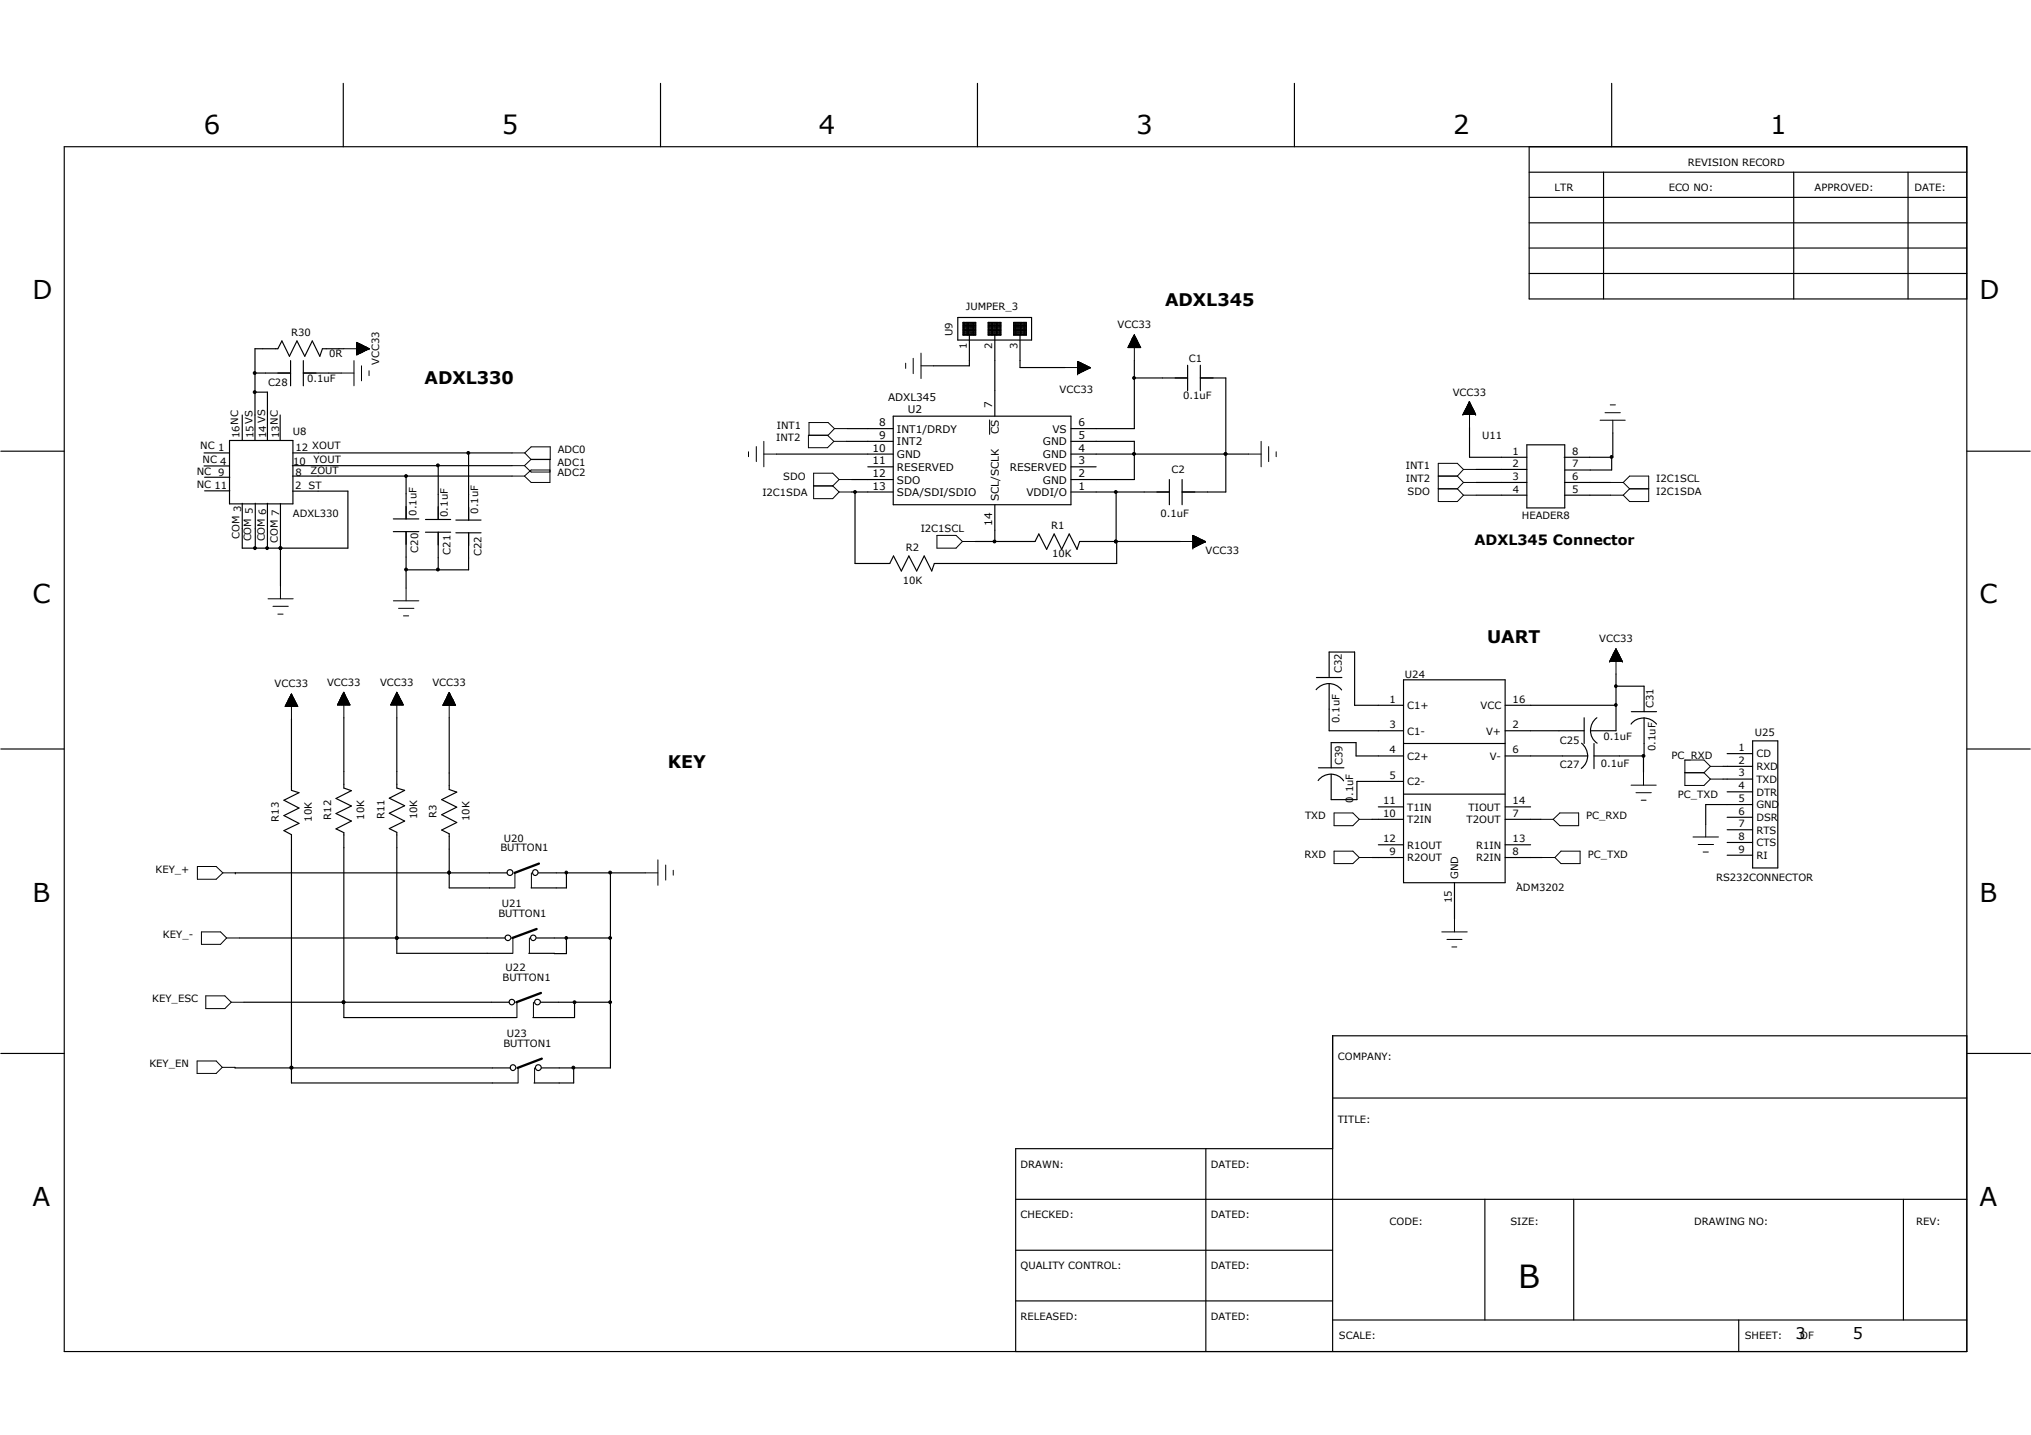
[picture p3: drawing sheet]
<svg xmlns="http://www.w3.org/2000/svg" width="297mm" height="210mm" viewBox="0 0 297 210" stroke-linecap="round" stroke-linejoin="round" font-family="sans-serif">
<g fill="none" stroke="#000" stroke-width=".17">
<path d="M50.2 12.2v9.3M96.6 12.2v9.3M143 12.2v9.3M189.3 12.2v9.3M235.7 12.2v9.3M9.4 21.5h278.3v176.2h-278.3zM223.6 25.2h64.1M223.6 28.9h64.1M223.6 36.3h64.1M223.6 21.5v22.2h64.1M223.6 32.6h64.1M234.5 25.2v18.5"/>
<path d="M262.3 25.2v18.5M279.1 25.2v18.5M37.3 57.4h1.8v7M37.3 54.6h5.2M42.5 52.7v3.7M44.4 54.6h5.5M44.4 52.7v3.7M50.3 51h-3.1l-.4 1.1-1.1-2.2-1.1 2.2-1.2-2.2-1.1 2.2-1.1-2.2-.6 1.1h-3.3v13.4M140.1 46.4h10.8v3.3h-10.8zM140.8 47.2h1.9v1.8h-1.9zM140.8 48.9h1.9M140.8 48.7h1.9"/>
<path d="M140.8 48.6h1.9M140.8 48.3h1.9M140.8 48.2h1.9M140.8 48h1.9M140.8 47.8h1.9M140.8 47.6h1.9M140.8 47.4h1.9M140.8 47.2h1.9M140.9 47.2v1.8M141.1 47.2v1.8M141.3 47.2v1.8M141.5 47.2v1.8"/>
<path d="M141.6 47.2v1.8M141.8 49v4.5h-5.3M141.9 47.2v1.8M142 47.2v1.8M142.2 47.2v1.8M142.4 47.2v1.8M142.6 47.2v1.8M144.5 47.2h1.9v1.8h-1.9zM144.5 48.9h1.9M144.5 48.7h1.9M144.5 48.6h1.9M144.5 48.3h1.9"/>
<path d="M144.5 48.2h1.9M144.5 48h1.9M144.5 47.8h1.9M144.5 47.6h1.9M144.5 47.4h1.9M144.5 47.2h1.9M144.6 47.2v1.8M144.8 47.2v1.8M145 47.2v1.8M145.2 47.2v1.8M145.4 47.2v1.8M145.5 49v11.9"/>
<path d="M145.5 47.2v1.8M145.8 47.2v1.8M145.9 47.2v1.8M146.1 47.2v1.8M146.3 47.2v1.8M148.2 47.2h1.9v1.8h-1.9zM148.2 48.9h1.9M148.2 48.7h1.9M148.2 48.6h1.9M148.2 48.3h1.9M148.2 48.2h1.9M148.2 48h1.9"/>
<path d="M148.2 47.8h1.9M148.2 47.6h1.9M148.2 47.4h1.9M148.2 47.2h1.9M148.3 47.2v1.8M148.5 47.2v1.8M148.7 47.2v1.8M148.9 47.2v1.8M149.1 47.2v1.8M149.2 49v4.8h6.5M149.3 47.2v1.8M149.4 47.2v1.8"/>
<path d="M149.6 47.2v1.8M149.8 47.2v1.8M150 47.2v1.8M165.9 52.7v10h-9.3M165.9 55.3h7.8M173.7 53.4v3.7M175.6 55.3h3.7v16.7h-6.4M175.6 53.4v3.7M223.6 40h64.1M.1 66h9.3M29.8 66.3h3.8M29.8 68.2h3.7"/>
<path d="M29.9 71.8h3.7M29.9 69.8h3.7M33.6 64.4h9.2v9.3h-9.2zM35.4 60.7v3.7M37.3 73.6v6.6M39.1 73.6v6.6M41 60.7v3.7M41 73.7v12M42.8 68.1h32.1M42.8 71.8h8.1v8.4h-15.5v-6.6M42.8 69.6h32.1M42.8 66.3h32.1"/>
<path d="M57.5 77.8h3.8M57.5 75.9h3.8M59.4 69.6v6.3M59.4 77.8v8.2M62.2 77.9h3.7M62.2 76h3.7M64.1 68.1v7.9M64.1 77.9v5.5M66.7 77.9h3.7M66.7 76.1h3.7M68.5 66.3h.1M68.5 66.3v9.8"/>
<path d="M68.5 77.9v5.5h-9.1M113.6 66.4h17M123.8 64.6h6.8M123.9 62.7h6.7M124.6 72h6M124.6 70.1h6M125 72v10.4h5.1l.6-1.1 1.1 2.2 1.1-2.2 1.2 2.2 1.1-2.2 1.1 2.2 .3-1.1h26.7v-3.2M126.9 68.3h3.7M130.6 60.9h26v12.9h-26zM142.6 79.2h8.8l.5-1.1 1.2 2.2 1.1-2.2 1.1 2.2 1.1-2.2 1.1 2.2 .4-1.1h14.7M145.5 73.8v5.4M156.6 72h14.4"/>
<path d="M156.6 64.6h9.3v5.5h-9.3M156.6 68.3h3.7M156.6 66.4h26M163.2 79.2h.1M163.2 72v7.2M165.9 66.4h.1M171 70.1v3.7M172.9 70.1v3.7M179.3 66.4h.1M214.9 62.5v4.4h8.4M215.9 68.7h7.4M215.9 70.6h7.4"/>
<path d="M215.9 72.4h7.4M223.3 65.1h5.6v9.2h-5.6zM228.8 70.6h6.7M228.8 72.4h6.7M235.7 66.9v1.8h-6.8M235.9 63.3v3.6h-7.1M287.7 66h9.2M41 80.2h.1M192.5 99.1h3.8M194.4 99.1v-3.7h3.7v7.8h7.2M194.4 100v6.9h10.9M205.3 99.4h14.8v29.7h-14.8z"/>
<path d="M236.3 98.6v8.3h-3.7M.1 109.6h9.3M42.6 105.2v10.4l1.1 .4-2.2 1.1 2.2 1.1-2.2 1.1 2.2 1.1-2.2 1.1 1.1 .6v36.3h33.1M50.3 105v10.3l1.1 .4-2.3 1.1 2.3 1.1-2.3 1.1 2.3 1.1-2.3 1.1 1.2 .6v27h25.3M58 105v10.3l1.2 .3-2.3 1.2 2.3 1.1-2.3 1.1 2.3 1.1-2.3 1.1 1.1 .6v17.6h17M65.7 105v10.5l1.1 .4-2.2 1.1 2.2 1.1-2.2 1.1 2.2 1.1-2.2 1.1 1.1 .6v7.9h9.6M192.5 100.9a2.36 2.36 0 0 1 3.7 0M192.8 114.2a2.3 2.3 0 0 1 3.7 0M192.8 112.3h3.8M194.7 113.2v3.8h3.8v-2.7h6.8M200.7 119.8h4.6M201.6 118h3.7"/>
<path d="M205.3 108.8h14.8M205.3 116.2h14.8M205.3 110.6h-7v-2h-3.6v3.7M220.1 103.2h16.2M220.1 106.9h11.6M220.1 110.6h12.1M220.1 119.8h5.2M220.1 118h3.8M231.3 108.7a2.32 2.32 0 0 1 0 3.7M231.7 105v3.8M233.1 108.8v3.6M233.5 105a2.3 2.3 0 0 0 .1 3.7"/>
<path d="M236.3 100.4h4.1v3.7M238.5 105.9a2.4 2.4 0 0 1 3.8 0M238.6 104.1h3.7M240.4 110.6v2.4M240.4 105v5.6h-7.3M252 112.1h4.3M252 114h4.3M252.6 110.2h3.7M252.6 115.8h3.7M252.6 119.5h3.7M256.3 108.4h3.7v18.6h-3.7zM256.3 117.7h-6.8v2.9"/>
<path d="M287.7 109.6h9.2M34.4 127.7h.1M34.4 127.7h39.8M35 137.2h38.9M58 137.2h.1M65.7 127.7h.1M78.5 137.2h10.8M78.7 127.7h15.7M82.8 127.7v2.2h-5.1M82.8 137.2v2.3l-5.5-.1M89.3 127.7v28.5h-10.1M200.7 125.4h4.6"/>
<path d="M201.6 123.6h3.7M212.7 129.1v5.4M220.1 125.4h5.4M220.1 123.6h3.8M222 129.1h.1M252.6 121.4h3.7M252.6 123.2h3.7M252.6 125.1h3.7M.1 154.1h9.3M34.4 156.1v.1h40.2M35.7 146.6h38.8M42.6 156.2h.1"/>
<path d="M50.3 146.6h.1M79.1 146.6h10.2M83.9 156.2v2.2h-5.8M84 146.6v2.2h-6.1M287.7 151.5h-92.8v46.2M287.7 154.1h9.3M148.5 175.4h139.2M176.4 168v29.7M194.9 160.6h92.8M194.9 168h-46.4v29.7M217.2 175.4v17.7M230.2 175.4v17.7"/>
<path d="M278.4 175.4v17.7M148.5 182.9h46.4M148.5 190.3h46.4M194.9 193.1h92.8M254.3 193.1v4.6"/>
<circle cx="74.3" cy="137.2" r=".42"/>
<circle cx="74.6" cy="127.6" r=".43"/>
<circle cx="78" cy="137.2" r=".4"/>
<circle cx="78.3" cy="127.6" r=".42"/>
<circle cx="74.9" cy="146.6" r=".4"/>
<circle cx="75" cy="156.2" r=".42"/>
<circle cx="78.6" cy="146.6" r=".42"/>
<circle cx="78.7" cy="156.2" r=".43"/>
</g>
<g fill="none" stroke="#000" stroke-width=".15">
<path d="M37.1 57.2h.3l.1 .2-.1 .1-.1 .1-.2-.1zM37.1 54.4h.3l.1 .2-.1 .1-.1 .1-.2-.1zM49.9 54.6h1.9M50.3 51h3.7M51.8 52.7v3.7M52.2 51.9h.1M52.2 51.8h.2M52.2 51.7h.4M52.2 51.6h.7M52.2 51.5h.8M52.2 51.4h1M52.2 51.4h1.1"/>
<path d="M52.2 51.3h1.3M52.2 51.2h1.4M52.2 51.1h1.6M52.2 51.1h1.7M52.2 50.9h1.6v.2M52.2 50.8h1.5M52.2 50.8h1.4M52.2 50.7h1.2M52.2 50.6h1.1M52.2 50.5h.9M52.2 50.5h.8v1M52.2 50.4h.6"/>
<path d="M52.2 50.3h.5v1.3M52.2 50.2h.3M52.2 50.2h.2v1.6M52.2 50.1h.1M52.2 50.1v1.8M52.3 50.1v1.8M52.3 50.2v1.6M52.5 50.2v1.5M52.6 50.3v1.4M52.7 50.4v1.2h-.5M52.8 50.4v1.2M52.9 50.5v1.1"/>
<path d="M52.9 53.5v2.2M53 50.5v1M53.1 50.5v.9M53.2 50.6v.8M53.3 50.7v.7M53.4 50.7v.6M53.5 50.7v.6M53.5 50.8v.4M53.6 50.8v.4M53.7 50.8v.3M53.8 50.9v.2M53.9 51h.1"/>
<path d="M54 51h.1M54 54.2v.7M54 51l-1.8 .9M54 51l-1.8-.9v1.8M132.5 53.1v.8M133.6 52.4v2.3M134.7 53.5h1.8M134.7 51.6v3.8M155.7 53.8h3.8M157.6 54.7h.1M157.6 52.9h.1M157.6 54.6h.3"/>
<path d="M157.6 52.9v1.8M157.6 52.9l1.9 .9M157.6 54.7h.2M157.6 54.5h.5M157.6 54.3h.9M157.6 54.2h1.1M157.6 54.1h1.3M157.6 54h1.4M157.6 54h1.6M157.6 53.9h1.7M157.6 53.8h1.9M157.6 53.7h1.7"/>
<path d="M157.6 53.6h1.5M157.6 53.5h1.4M157.6 53.4h1.2v.7M157.6 53.4h1.1M157.6 53.3h.9M157.6 53.2h.8M157.6 53.1h.6M157.6 53h.5M157.6 53h.3v1.6M157.6 52.9h.2M157.7 52.9v1.8M157.8 53v1.6"/>
<path d="M157.9 53v1.5M158 53v1.5M158.1 53.1v1.3M158.2 53.1v1.3M158.2 53.2v1.2h-.6M158.3 53.2v1.1M158.4 53.3v1h-.8M158.5 53.3v1M158.5 53.3v.9M158.6 53.4v.8M158.7 53.4v.7M158.8 53.5v.6"/>
<path d="M158.9 53.5v.5M159 53.6v.4M159.1 53.6v.3M159.2 53.7v.2M159.3 53.7v.1M159.3 53.8h.1M159.4 53.8h.1M159.5 53.8l-1.9 .9M165 50.8h1.8M165 50.7v.1M165.1 50.7h1.6M165.1 50.6h1.6v.2"/>
<path d="M165.1 50.6v.2M165.1 50.5h1.6M165.1 50.8v-.3h1.5v.3M165.2 50.4h1.4M165.2 50.3h1.3v.5M165.2 50.3v.5M165.3 50.2h1.2M165.3 50.2h1.2v.6M165.4 50h1v.8M165.4 50h1M165.4 50v.8M165.4 49.9h.9v.9"/>
<path d="M165.4 49.8v1M165.5 49.8h.8M165.5 49.7h.8v1.1M165.5 49.7v1.1M165.6 49.7h.6M165.6 49.6h.6v1.2M165.6 49.5v1.3M165.6 49.5h.6M165.6 49.4h.5v1.4M165.6 49.4v1.4M165.7 49.4h.4M165.7 55.1h.3l.1 .2-.1 .1-.1 .1-.2-.1z"/>
<path d="M165.7 49.3h.3v1.5M165.7 49.2v1.6M165.8 49.2h.2M165.8 49.1h.1v1.7M165.8 49.1v1.7M165.9 49.1h.1M165.9 49h.1M165.9 49l.9 1.8h-1.8zM165.9 49v3.7M166.5 50.1h-1.2v.7M214.3 60h1.2M214.3 59.9h1.2v.7"/>
<path d="M214.3 59.9v.7M214.4 59.8h1M214.5 59.6h.8M214.5 59.6h.8v1M214.5 59.5v1.1M214.5 59.5h.8M214.6 59.5h.6v1.1M214.6 59.3h.6v1.3M214.6 59.2v1.4M214.7 59.2h.4M214.7 59.1h.4v1.5M214.7 59.1v1.5"/>
<path d="M214.8 59.1h.2M214.8 59h.2v1.6M214.8 58.9v1.7M214.8 58.9h.2M214.8 58.8h.1M214.8 58.8v1.8M214.9 58.8h.1M214.9 58.8v3.7M214.9 58.8l-1 1.8M214.9 58.8l.9 1.8M215.2 59.4h-.6v1.2M235.5 59.2h.8"/>
<path d="M59.2 69.5h.3l.1 .1-.1 .2h-.1h-.2zM63.9 67.9h.3l.1 .2-.1 .1-.2 .1-.1-.1zM68.3 66.1h.3l.1 .2-.1 .1-.1 .1-.2-.1zM74.9 69.6h1.8M74.9 66.3h1.8M74.9 68.1h1.8M76.7 68.1l1-.9h2.7v3.4h-2.7l-1-1M76.7 68.1l1 .9h2.7M76.7 66.3l1-.9h2.8v1.8h-2.8zM80.4 68.7h-2.7l-1 .9M109.5 66.1v.7M110.6 65.3v2.2"/>
<path d="M111.7 66.4h1.9M111.7 64.6v3.7M119 71.1h2.8M121 63.7l1 .9M121.8 71.1l.9 .9M122 64.6h1.8M122 62.7l-.9 1h-2.9v1.8h2.8l1-.9M122 62.7h1.9M122 62.7l-.9-.9h-2.8v1.9M122.7 72h1.9M122.7 70.1l-.9-.9h-2.8v3.7h2.8l.9-.9M122.7 70.1h1.9"/>
<path d="M122.7 70.1l-.9 1M124.9 71.8h.3l.1 .2-.1 .1-.2 .1-.1-.1zM137 78.3h2.8l1 .9-1 1h-2.8zM140.8 79.2h1.8M144.7 61.4v2.1M145.3 79.1h.3l.1 .1-.1 .1-.1 .1-.2-.1zM163 79.1h.3l.1 .1-.1 .1-.1 .1-.2-.1zM163 71.8h.3l.1 .2-.1 .1-.1 .1-.2-.1zM165.7 66.3h.3l.1 .1-.1 .1-.1 .1-.2-.1zM172.6 79.2h3.7M174.5 78.3h.1M174.5 78.3v1.9"/>
<path d="M174.5 78.3l1.8 .9M174.5 79.8h.7M174.5 79.7h.9M174.5 79.6h1.1M174.5 79.5h1.2M174.5 79.5h1.3M174.5 79.4h1.5M174.5 79.3h1.7M174.5 79.3h1.8M174.5 79.1h1.6M174.5 79h1.4v.4M174.5 79h1.3"/>
<path d="M174.5 78.9h1.1M174.5 78.8h1v.8M174.5 78.7h.8M174.5 78.7h.7M174.5 78.6h.5M174.5 78.5h.4M174.5 78.4h.2M174.5 78.4h.1v1.7M174.5 78.3v1.8M174.7 78.4v1.7M174.7 78.4v1.6M174.8 78.5v1.5"/>
<path d="M174.9 78.5v1.4M175 78.6v1.3h-.5M175 78.6v1.2M175.1 78.7v1.1h-.6M175.2 78.7v1.1M175.3 78.7v1M175.4 78.8v.9M175.6 78.9v.7M175.6 78.9v.6M175.7 79v.5M175.8 79v.5M176 79.1v.3"/>
<path d="M176.1 79.1v.2M176.1 79.2v.1M176.2 79.2v.1M176.3 79.2h.1M176.3 79.2l-1.8 1M179.1 66.3h.3v.1v.1l-.2 .1-.1-.1zM182.6 66.4h1.8M184.4 64.6v3.7M185.5 65.3v2.2M186.6 66.1v.7M210.4 69.6h2.7M210.4 71.5h2.7"/>
<path d="M213.1 69.6l.9 1M213.1 71.5l.9 .9M213.9 60.6h.1M213.9 60.6h1.9M214 68.7h1.9M214 68.7l-.9 .9M214 68.7l-.9-.9h-2.7v5.6h2.7l.9-1M214 70.6h1.9M214 70.6l-.9 .9M214 72.4h1.9M214 60.6h1.8M214 60.5h1.7v.1"/>
<path d="M214 60.5v.1M214.1 60.4h1.6M214.1 60.4h1.6v.2M214.1 60.3v.3M214.2 60.3h1.4M214.2 60.2h1.4v.4M214.2 60.1h1.4M214.2 60.2v.4M214.3 60.6v-.6h1.3v.6M214.4 60.6v-.9h1v.9M215.8 60.6h.1M234 61.5h3.7"/>
<path d="M234.7 60.4h2.3M235.5 70.6h1.9M235.5 72.4h1.9M235.5 66.7h.3v.3l-.1 .1-.2-.1zM235.9 61.5v1.8M237.4 70.6l.9-1h2.8v3.8h-2.8l-.9-1M237.4 70.6l.9 .9M238.3 71.5h2.8M238.3 71.5l-.9 .9M37.1 80h.3l.1 .2-.1 .1-.1 .1-.2-.1zM38.9 80h.3l.1 .2-.1 .1-.1 .1-.2-.1zM39.2 87.6h3.7"/>
<path d="M39.9 88.7h2.3M40.6 89.8h.8M40.9 80h.3v.2v.1l-.2 .1-.1-.1zM41 85.7v1.9M57.5 87.9h3.8M58.3 89h2.2M59 90.1h.8M59.2 83.2h.3l.1 .1-.1 .1-.1 .1-.2-.1zM59.4 86v1.9M63.9 83.2h.3l.1 .1-.1 .1-.2 .1-.1-.1zM174.5 80.2h.1M174.5 80.1h.2"/>
<path d="M174.5 80h.3M235.4 96.7h.1M235.4 96.7h1.9M235.5 96.7h1.7M235.5 96.6h1.7v.1M235.5 96.6v.1M235.5 96.6h1.6M235.5 96.5h1.6M235.5 96.4v.3M235.6 96.4h1.5M235.6 96.3v.4M235.7 96.3h1.3"/>
<path d="M235.7 96.2h1.3M235.7 96.1v.6M235.8 96.1h1.1M235.8 96v.7M235.8 96h1.1M235.9 95.9h.9M235.9 95.7h.9v1M235.9 95.6v1.1M236 95.7h.7M236 95.6h.7M236 95.5v1.2M236 95.5h.6"/>
<path d="M236.1 95.5h.5M236.1 95.3v1.4M236.1 95.4h.5M236.2 95.3h.3M236.2 95.2h.3M236.2 95.2v1.5M236.3 95.2h.1M236.3 95.1h.1v1.6M236.3 95v1.7M236.3 95h.1M236.3 94.9v1.8M236.3 94.9h.1"/>
<path d="M236.3 94.9v3.7M236.3 94.9l-.9 1.8M236.3 94.9l1 1.8M236.4 95v1.7M236.5 95.2v1.5M236.6 95.4v1.3M236.7 95.5v1.2M236.8 95.8h-.9v.9M236.8 95.8v.9M236.9 96v.7M237 96.1v.6M237.1 96.3v.4"/>
<path d="M237.1 96.4v.3M237.3 96.7h.1M41.7 103.3h1.8M41.7 103.2v.1M41.8 103.2h1.7M41.8 103.2h1.6M41.8 103.1v.2M41.9 103.1h1.5M41.9 103h1.5M41.9 103v.3M41.9 103h1.4M41.9 102.9h1.4"/>
<path d="M41.9 102.8v.5M42 102.8h1.3M42 102.7h1.2M42 102.7v.6M42.1 102.7h1.1M42.1 102.6h1M42.1 102.5v.8M42.2 102.5h.9M42.2 102.4h.8v.9M42.2 102.3v1M42.2 102.3h.8M42.2 102.2v1.1"/>
<path d="M42.3 102.2h.7M42.3 102.2h.6M42.3 102v1.3M42.4 102.1h.5M42.4 102h.4M42.4 101.9h.4M42.4 101.9v1.4M42.5 101.8h.3M42.5 101.8h.3v1.5M42.5 101.7v1.6M42.5 101.7h.2M42.5 101.6v1.7"/>
<path d="M42.6 101.6h.1M42.6 101.5h.1M42.6 101.5v3.7M42.6 101.5l1 1.8h-1.9zM42.7 101.6v1.7M42.8 101.9v1.4M42.9 102.1v1.2M43 102.2v1.1M43.1 102.5v.8M43.2 102.7v.6M43.3 102.8v.5M43.4 103v.3"/>
<path d="M43.4 103.1v.2M49.4 103.1h1.8M49.4 103v.1M49.4 103h1.7M49.4 102.9v.2M49.5 102.9h1.6M49.5 102.8h1.5M49.5 102.7v.4M49.6 102.7h1.4M49.6 102.7h1.3M49.6 102.6v.5M49.7 102.6h1.2"/>
<path d="M49.7 102.5h1.2M49.7 102.4v.7M49.7 102.4h1.1M49.7 102.3h1.1v.8M49.7 102.3v.8M49.8 102.3h1M49.8 102.2h.9M49.8 102.1v1M49.9 102.2h.8M49.9 102.1h.7M49.9 102h.7M49.9 101.9v1.2"/>
<path d="M50 101.9h.5M50 101.8h.5M50 101.8v1.3M50 101.6v1.5M50.1 101.7h.4M50.1 101.6h.3M50.1 101.5v1.6M50.2 101.5h.2M50.2 101.4h.1v1.7M50.2 101.3v1.8M50.2 101.4h.1M50.3 101.3h.1"/>
<path d="M50.3 101.3v3.7M50.3 101.3l-.9 1.8M50.3 101.3l.9 1.8M50.4 101.6v1.5M50.5 101.7v1.4M50.5 101.9v1.2M50.6 102v1.1M50.7 102.2v.9M50.9 102.4v.7M50.9 102.6v.5M51 102.7v.4M51.1 102.9v.2"/>
<path d="M51.2 103v.1M57.1 103.1h1.8M57.1 103v.1M57.2 103h1.7v.1M57.2 103h1.7M57.2 102.9v.2M57.3 102.9h1.5M57.3 102.8h1.5M57.3 102.7v.4M57.4 102.7h1.4M57.5 102.5h1.2M57.5 102.3h1.1v.8"/>
<path d="M57.5 102.3v.8M57.6 102.3h.9M57.6 102.2h.9M57.6 102.1v1M57.7 102.2h.8M57.7 102.1h.7M57.7 101.9v1.2M57.7 102h.7M57.8 101.9h.6M57.8 101.8h.5M57.8 101.8v1.3M57.9 101.8h.4"/>
<path d="M57.9 101.7h.3M57.9 101.6v1.5M57.9 101.6h.3M57.9 101.5v1.6M58 101.5h.2M58 101.4h.1v1.7M58 101.3v1.8M58 101.3h.1M58 101.3l1 1.8h-1.9M58 101.4h.1M58 101.3v3.7M58 101.3l-.9 1.8"/>
<path d="M58.2 101.6v1.5M58.3 101.7v1.4M58.4 101.9v1.2M58.4 102v1.1M58.5 102.2v.9M58.6 102.4h-1.1v.7M58.7 102.6h-1.3v.5M58.7 102.4v.7M58.8 102.6v.5M58.8 102.7v.4M58.9 102.9v.2M64.8 103.1h1.8v.1"/>
<path d="M64.8 103v.2M64.9 103h1.6M64.9 103h1.6v.2M64.9 102.9v.3M64.9 102.9h1.6M65 102.8h1.4v.4M65 102.7h1.4M65 102.7v.5M65 102.7h1.4v.5M65 102.6v.6M65.1 102.6h1.2M65.1 102.5h1.2v.7"/>
<path d="M65.1 102.4v.8M65.1 102.4h1.1M65.2 103.2v-.9h1v.9M65.2 102.3h1M65.3 102.2h.9v1M65.4 102.1h.7v1.1M65.4 101.9h.6v1.3M65.4 101.8v1.4M65.4 101.8h.6M65.5 101.8h.4v1.4M65.5 101.7v1.5M65.5 101.7h.4"/>
<path d="M65.5 101.6h.4v1.6M65.5 101.5v1.7M65.6 101.5h.2M65.6 101.4h.2v1.8M65.6 101.4v1.8M65.7 101.4h.1M65.7 101.3h.1M65.7 101.3l.9 1.9h-1.8zM65.7 101.3v3.7M66 102h-.6v1.2M66.1 102.2h-.8v1M195.1 118.9h2.8l.9 .9-.9 1h-2.8z"/>
<path d="M198.8 119.8h1.9M225.3 119.8h1.9M227.2 119.8l.9-.9h2.8v1.9h-2.8zM236.2 103h.3v.3h-.2h-.1zM236.2 100.2h.3v.3l-.2 .1-.1-.1zM238.5 114.9h3.7M239.3 116h2.2M240 117.1h.7M240.2 110.4h.3l.1 .2-.1 .1-.1 .1-.2-.1zM240.4 113v1.9M246.4 113h2.8M249.2 113l.9 1"/>
<path d="M250.1 112.1h1.9M250.1 112.1l-.9 .9M250.1 112.1l-.9-.9h-2.8v3.7h2.8l.9-.9M250.1 114h1.9M28.9 126.7h2.7l1 1-1 .9h-2.7zM29.5 136.3h2.8l.8 .9-.8 .9h-2.8zM32.6 127.7h1.8M33.1 137.2h1.9M57.9 137h.3v.2v.1l-.2 .1-.1-.1zM65.5 127.5h.3v.3h-.1h-.2zM75 137.2v2.2M75.3 127.7v2.2"/>
<path d="M77.4 137.2v2.2M77.7 127.7v2.2M82.7 127.5h.3v.3h-.2h-.1zM82.7 137h.3v.3l-.2 .1-.1-.1zM89.1 127.5h.3v.1v.2h-.2h-.1zM89.1 137h.3v.2v.1l-.2 .1-.1-.1zM94.4 127.7h1.8M96.2 125.8v3.7M97.4 126.5v2.2M98.5 127.3v.7M195.1 124.5h2.8l.9 .9-.9 .9h-2.8zM198.8 125.4h1.9"/>
<path d="M210.9 136.3h3.7M211.6 137.4h2.2M212.3 138.5h.8M212.7 134.5v1.8M225.5 125.4h1.9M228.3 124.5h2.8v1.8h-2.8l-.9-.9zM247.6 122.4h3.7M248.4 123.5h2.2M249.1 124.6h.7M249.5 120.6v1.8M28.8 155.2h2.8l.9 .9-.9 .9h-2.8zM30.1 145.7h2.8l.9 .9-.9 .9h-2.8z"/>
<path d="M32.5 156.1h1.9M33.8 146.6h1.9M42.5 156h.3v.2v.1l-.2 .1-.1-.1zM50.1 146.4h.3l.1 .2-.1 .1-.2 .1-.1-.1zM75.6 146.6v2.2M75.8 156.2v2.2M78 146.6v2.2M78.2 156.2v2.2M83.7 156h.3l.1 .2-.1 .1-.1 .1-.2-.1zM83.9 146.4h.3v.2v.1l-.2 .1-.1-.1zM89.1 146.4h.3v.2v.1l-.2 .1-.1-.1z"/>
</g>
<path d="M78.5 135.9l-3.6 1.3M78.8 126.3l-3.5 1.4M79.1 145.2l-3.6 1.4M79.2 154.9l-3.5 1.3" fill="none" stroke="#000" stroke-width=".34"/>
<g fill="#000">
<path d="M37.1 57.2h.3l.1 .2-.1 .1-.1 .1-.2-.1z" fill-rule="evenodd"/>
<path d="M37.1 54.4h.3l.1 .2-.1 .1-.1 .1-.2-.1z" fill-rule="evenodd"/>
<path d="M165.7 55.1h.3l.1 .2-.1 .1-.1 .1-.2-.1z" fill-rule="evenodd"/>
<path d="M59.2 69.5h.3l.1 .1-.1 .2h-.1h-.2z" fill-rule="evenodd"/>
<path d="M63.9 67.9h.3l.1 .2-.1 .1-.2 .1-.1-.1z" fill-rule="evenodd"/>
<path d="M68.3 66.1h.3l.1 .2-.1 .1-.1 .1-.2-.1z" fill-rule="evenodd"/>
<path d="M124.9 71.8h.3l.1 .2-.1 .1-.2 .1-.1-.1z" fill-rule="evenodd"/>
<path d="M145.3 79.1h.3l.1 .1-.1 .1-.1 .1-.2-.1z" fill-rule="evenodd"/>
<path d="M163 79.1h.3l.1 .1-.1 .1-.1 .1-.2-.1z" fill-rule="evenodd"/>
<path d="M163 71.8h.3l.1 .2-.1 .1-.1 .1-.2-.1z" fill-rule="evenodd"/>
<path d="M163 79.1h.3l.1 .1-.1 .1-.1 .1-.2-.1z" fill-rule="evenodd"/>
<path d="M165.7 66.3h.3l.1 .1-.1 .1-.1 .1-.2-.1z" fill-rule="evenodd"/>
<path d="M165.7 66.3h.3l.1 .1-.1 .1-.1 .1-.2-.1z" fill-rule="evenodd"/>
<path d="M179.1 66.3h.3v.1v.1l-.2 .1-.1-.1z" fill-rule="evenodd"/>
<path d="M179.1 66.3h.3v.1v.1l-.2 .1-.1-.1z" fill-rule="evenodd"/>
<path d="M235.5 66.7h.3v.3l-.1 .1-.2-.1z" fill-rule="evenodd"/>
<path d="M37.1 80h.3l.1 .2-.1 .1-.1 .1-.2-.1z" fill-rule="evenodd"/>
<path d="M38.9 80h.3l.1 .2-.1 .1-.1 .1-.2-.1z" fill-rule="evenodd"/>
<path d="M40.9 80h.3v.2v.1l-.2 .1-.1-.1z" fill-rule="evenodd"/>
<path d="M40.9 80h.3v.2v.1l-.2 .1-.1-.1z" fill-rule="evenodd"/>
<path d="M59.2 83.2h.3l.1 .1-.1 .1-.1 .1-.2-.1z" fill-rule="evenodd"/>
<path d="M63.9 83.2h.3l.1 .1-.1 .1-.2 .1-.1-.1z" fill-rule="evenodd"/>
<path d="M236.2 103h.3v.3h-.2h-.1z" fill-rule="evenodd"/>
<path d="M236.2 100.2h.3v.3l-.2 .1-.1-.1z" fill-rule="evenodd"/>
<path d="M240.2 110.4h.3l.1 .2-.1 .1-.1 .1-.2-.1z" fill-rule="evenodd"/>
<path d="M57.9 137h.3v.2v.1l-.2 .1-.1-.1z" fill-rule="evenodd"/>
<path d="M57.9 137h.3v.2v.1l-.2 .1-.1-.1z" fill-rule="evenodd"/>
<path d="M65.5 127.5h.3v.3h-.1h-.2z" fill-rule="evenodd"/>
<path d="M65.5 127.5h.3v.3h-.1h-.2z" fill-rule="evenodd"/>
<path d="M82.7 127.5h.3v.3h-.2h-.1z" fill-rule="evenodd"/>
<path d="M82.7 137h.3v.3l-.2 .1-.1-.1z" fill-rule="evenodd"/>
<path d="M89.1 127.5h.3v.1v.2h-.2h-.1z" fill-rule="evenodd"/>
<path d="M89.1 137h.3v.2v.1l-.2 .1-.1-.1z" fill-rule="evenodd"/>
<path d="M42.5 156h.3v.2v.1l-.2 .1-.1-.1z" fill-rule="evenodd"/>
<path d="M42.5 156h.3v.2v.1l-.2 .1-.1-.1z" fill-rule="evenodd"/>
<path d="M50.1 146.4h.3l.1 .2-.1 .1-.2 .1-.1-.1z" fill-rule="evenodd"/>
<path d="M50.1 146.4h.3l.1 .2-.1 .1-.2 .1-.1-.1z" fill-rule="evenodd"/>
<path d="M83.7 156h.3l.1 .2-.1 .1-.1 .1-.2-.1z" fill-rule="evenodd"/>
<path d="M83.9 146.4h.3v.2v.1l-.2 .1-.1-.1z" fill-rule="evenodd"/>
<path d="M89.1 146.4h.3v.2v.1l-.2 .1-.1-.1z" fill-rule="evenodd"/>
</g>
<text font-size="4.7" x="222" y="188.3">B</text>
<g font-size="3.8">
<text x="29.8" y="19.6">6</text>
<text x="73.4" y="19.6">5</text>
<text x="119.8" y="19.6">4</text>
<text x="166.2" y="19.6">3</text>
<text x="212.5" y="19.6">2</text>
<text x="258.9" y="19.6">1</text>
<text x="4.7" y="43.7">D</text>
<text x="289.5" y="43.7">D</text>
<text x="4.7" y="88.2">C</text>
<text x="289.5" y="88.2">C</text>
<text x="4.7" y="131.9">B</text>
<text x="289.5" y="131.9">B</text>
<text x="4.7" y="176.4">A</text>
<text x="289.5" y="176.4">A</text>
</g>
<g font-size="2.5">
<text x="170.4" y="44.7">ADXL345</text>
<text x="62.1" y="56.2">ADXL330</text>
<text x="217.5" y="94">UART</text>
<text x="97.7" y="112.3">KEY</text>
</g>
<g font-size="2.3">
<text x="262.6" y="195.8">3</text>
<text x="271" y="195.8">5</text>
</g>
<text font-size="2.1" x="215.6" y="79.8">ADXL345 Connector</text>
<g font-size="1.5">
<text x="227.4" y="28">LTR</text>
<text x="244" y="28">ECO NO:</text>
<text x="246.8" y="24.3">REVISION RECORD</text>
<text x="265.4" y="28">APPROVED:</text>
<text x="280" y="28">DATE:</text>
<text x="141.3" y="45.3">JUMPER_3</text>
<text x="42.6" y="49.1">R30</text>
<text x="48.1" y="52.3">0R</text>
<text x="55.5" y="53.4" transform="rotate(-90 55.5 53.4)">VCC33</text>
<text x="139.3" y="49.2" transform="rotate(-90 139.3 49.2)">U9</text>
<text x="141.4" y="51.1" transform="rotate(-90 141.4 51.1)">1</text>
<text x="145.1" y="51.1" transform="rotate(-90 145.1 51.1)">2</text>
<text x="148.8" y="51.1" transform="rotate(-90 148.8 51.1)">3</text>
<text x="163.4" y="48">VCC33</text>
<text x="173.9" y="53">C1</text>
<text x="39.2" y="56.4">C28</text>
<text x="44.9" y="55.9">0.1uF</text>
<text x="129.9" y="58.6">ADXL345</text>
<text x="145.1" y="59.7" transform="rotate(-90 145.1 59.7)">7</text>
<text x="155" y="57.5">VCC33</text>
<text x="173.1" y="58.4">0.1uF</text>
<text x="212.5" y="57.9">VCC33</text>
<text x="29.3" y="65.7">NC 1</text>
<text x="35" y="64.1" transform="rotate(-90 35 64.1)">16NC</text>
<text x="37.1" y="64.1" transform="rotate(-90 37.1 64.1)">15VS</text>
<text x="38.9" y="64.1" transform="rotate(-90 38.9 64.1)">14 VS</text>
<text x="40.8" y="64.1" transform="rotate(-90 40.8 64.1)">13NC</text>
<text x="42.8" y="63.7">U8</text>
<text x="43.2" y="65.9">12 XOUT</text>
<text x="113.5" y="64.6">INT2</text>
<text x="113.6" y="62.7">INT1</text>
<text x="128.6" y="62.4">8</text>
<text x="128.6" y="64.2">9</text>
<text x="131.2" y="63.3">INT1/DRDY</text>
<text x="131.2" y="65.2">INT2</text>
<text x="132.8" y="60.4">U2</text>
<text x="146.1" y="63.5" transform="rotate(-90 146.1 63.5)">CS</text>
<text x="152.5" y="65.2">GND</text>
<text x="153.9" y="63.3">VS</text>
<text x="157.7" y="64.2">5</text>
<text x="157.7" y="62.4">6</text>
<text x="216.8" y="64.2">U11</text>
<text x="28.8" y="69.4">NC 9</text>
<text x="28.8" y="71.4">NC 11</text>
<text x="29.6" y="67.8">NC 4</text>
<text x="42.9" y="67.9">10</text>
<text x="43.2" y="71.5">2 ST</text>
<text x="43.2" y="69.6">8</text>
<text x="45.4" y="69.3">ZOUT</text>
<text x="45.8" y="67.7">YOUT</text>
<text x="81.5" y="68.1">ADC1</text>
<text x="81.5" y="69.6">ADC2</text>
<text x="81.6" y="66.3">ADC0</text>
<text x="114.6" y="70.1">SDO</text>
<text x="127.6" y="66.1">10</text>
<text x="127.6" y="67.9">11</text>
<text x="127.6" y="69.8">12</text>
<text x="127.6" y="71.6">13</text>
<text x="131.2" y="67">GND</text>
<text x="131.2" y="68.9">RESERVED</text>
<text x="131.2" y="70.7">SDO</text>
<text x="147.7" y="68.9">RESERVED</text>
<text x="152.5" y="70.7">GND</text>
<text x="152.5" y="67">GND</text>
<text x="157.7" y="71.6">1</text>
<text x="157.7" y="69.8">2</text>
<text x="157.7" y="67.9">3</text>
<text x="157.7" y="66.1">4</text>
<text x="171.3" y="69.1">C2</text>
<text x="205.6" y="68.7">INT1</text>
<text x="205.6" y="70.6">INT2</text>
<text x="221.2" y="66.5">1</text>
<text x="221.2" y="68.3">2</text>
<text x="221.2" y="70.2">3</text>
<text x="229.9" y="70.2">6</text>
<text x="229.9" y="66.5">8</text>
<text x="230" y="68.4">7</text>
<text x="242.2" y="70.6">I2C1SCL</text>
<text x="42.8" y="75.6">ADXL330</text>
<text x="60.9" y="75.4" transform="rotate(-90 60.9 75.4)">0.1uF</text>
<text x="65.5" y="75.6" transform="rotate(-90 65.5 75.6)">0.1uF</text>
<text x="69.9" y="75.1" transform="rotate(-90 69.9 75.1)">0.1uF</text>
<text x="111.5" y="72.6">I2C1SDA</text>
<text x="131.2" y="72.6">SDA/SDI/SDIO</text>
<text x="134.7" y="77.9">I2C1SCL</text>
<text x="145.1" y="76.9" transform="rotate(-90 145.1 76.9)">14</text>
<text x="146.1" y="73.3" transform="rotate(-90 146.1 73.3)">SCL/SCLK</text>
<text x="150.1" y="72.6">VDDI/O</text>
<text x="153.8" y="77.4">R1</text>
<text x="169.7" y="75.6">0.1uF</text>
<text x="205.9" y="72.4">SDO</text>
<text x="221.3" y="72.1">4</text>
<text x="222.6" y="75.9">HEADER8</text>
<text x="229.9" y="72.1">5</text>
<text x="242.2" y="72.4">I2C1SDA</text>
<text x="35" y="78.8" transform="rotate(-90 35 78.8)">COM 3</text>
<text x="36.7" y="79.2" transform="rotate(-90 36.7 79.2)">COM 5</text>
<text x="38.7" y="79.2" transform="rotate(-90 38.7 79.2)">COM 6</text>
<text x="40.6" y="79.4" transform="rotate(-90 40.6 79.4)">COM 7</text>
<text x="61.2" y="80.9" transform="rotate(-90 61.2 80.9)">C20</text>
<text x="65.9" y="81.1" transform="rotate(-90 65.9 81.1)">C21</text>
<text x="70.4" y="81.4" transform="rotate(-90 70.4 81.4)">C22</text>
<text x="132.5" y="80.6">R2</text>
<text x="153.9" y="81.5">10K</text>
<text x="176.3" y="81">VCC33</text>
<text x="132" y="85.4">10K</text>
<text x="233.9" y="93.9">VCC33</text>
<text x="40.2" y="100.5">VCC33</text>
<text x="47.8" y="100.3">VCC33</text>
<text x="55.6" y="100.3">VCC33</text>
<text x="63.2" y="100.4">VCC33</text>
<text x="196.3" y="98.4" transform="rotate(-90 196.3 98.4)">C32</text>
<text x="205.5" y="99.1">U24</text>
<text x="195.9" y="105.7" transform="rotate(-90 195.9 105.7)">0.1uF</text>
<text x="203.2" y="102.8">1</text>
<text x="203.2" y="106.5">3</text>
<text x="205.8" y="103.7">C1+</text>
<text x="205.8" y="107.4">C1-</text>
<text x="216.5" y="103.7">VCC</text>
<text x="217.3" y="107.4">V+</text>
<text x="221.2" y="106.5">2</text>
<text x="221.2" y="102.8">16</text>
<text x="241.8" y="103.6" transform="rotate(-90 241.8 103.6)">C31</text>
<text x="256.7" y="107.7">U25</text>
<text x="196.3" y="111.9" transform="rotate(-90 196.3 111.9)">C39</text>
<text x="203.2" y="110.2">4</text>
<text x="203.2" y="113.9">5</text>
<text x="205.8" y="111.1">C2+</text>
<text x="217.9" y="111.1">V-</text>
<text x="221.2" y="110.2">6</text>
<text x="228.1" y="108.8">C25</text>
<text x="228.1" y="112.3">C27</text>
<text x="234.1" y="112.1">0.1uF</text>
<text x="234.5" y="108.3">0.1uF</text>
<text x="242.1" y="109.9" transform="rotate(-90 242.1 109.9)">0.1uF</text>
<text x="244.5" y="111">PC_RXD</text>
<text x="254.3" y="109.9">1</text>
<text x="254.3" y="111.7">2</text>
<text x="254.3" y="113.6">3</text>
<text x="256.9" y="110.8">CD</text>
<text x="256.9" y="112.6">RXD</text>
<text x="48.4" y="119.9" transform="rotate(-90 48.4 119.9)">R12</text>
<text x="53.3" y="119.9" transform="rotate(-90 53.3 119.9)">10K</text>
<text x="56.2" y="119.8" transform="rotate(-90 56.2 119.8)">R11</text>
<text x="61" y="119.8" transform="rotate(-90 61 119.8)">10K</text>
<text x="63.8" y="119.6" transform="rotate(-90 63.8 119.6)">R3</text>
<text x="190.9" y="119.8">TXD</text>
<text x="197.9" y="117.4" transform="rotate(-90 197.9 117.4)">0.1uF</text>
<text x="202.3" y="119.5">10</text>
<text x="202.3" y="117.6">11</text>
<text x="205.8" y="114.9">C2-</text>
<text x="205.8" y="118.6">T1IN</text>
<text x="214.8" y="118.6">TIOUT</text>
<text x="221.2" y="119.5">7</text>
<text x="221.2" y="117.6">14</text>
<text x="232" y="119.8">PC_RXD</text>
<text x="245.4" y="116.7">PC_TXD</text>
<text x="254.3" y="115.4">4</text>
<text x="254.3" y="117.3">5</text>
<text x="254.3" y="119.2">6</text>
<text x="256.9" y="114.5">TXD</text>
<text x="256.9" y="116.4">DTR</text>
<text x="256.9" y="118.2">GND</text>
<text x="40.8" y="120.2" transform="rotate(-90 40.8 120.2)">R13</text>
<text x="45.6" y="120.2" transform="rotate(-90 45.6 120.2)">10K</text>
<text x="68.7" y="120.1" transform="rotate(-90 68.7 120.1)">10K</text>
<text x="73.2" y="124.5">BUTTON1</text>
<text x="73.7" y="123.1">U20</text>
<text x="190.8" y="125.4">RXD</text>
<text x="202.3" y="123.2">12</text>
<text x="203.2" y="125.1">9</text>
<text x="205.8" y="126">R2OUT</text>
<text x="205.8" y="120.4">T2IN</text>
<text x="205.8" y="124.1">R1OUT</text>
<text x="214.5" y="120.4">T2OUT</text>
<text x="215.9" y="126">R2IN</text>
<text x="215.9" y="124.1">R1IN</text>
<text x="221.2" y="125.1">8</text>
<text x="221.2" y="123.2">13</text>
<text x="232.2" y="125.4">PC_TXD</text>
<text x="254.3" y="121">7</text>
<text x="254.3" y="122.9">8</text>
<text x="254.3" y="124.7">9</text>
<text x="256.9" y="120.1">DSR</text>
<text x="256.9" y="121.9">RTS</text>
<text x="256.9" y="123.8">CTS</text>
<text x="256.9" y="125.6">RI</text>
<text x="22.7" y="127.7">KEY_+</text>
<text x="213.3" y="128.6" transform="rotate(-90 213.3 128.6)">GND</text>
<text x="221.7" y="130.3">ADM3202</text>
<text x="251" y="128.8">RS232CONNECTOR</text>
<text x="23.8" y="137.2">KEY_-</text>
<text x="72.9" y="134.1">BUTTON1</text>
<text x="73.4" y="132.7">U21</text>
<text x="212.3" y="132.1" transform="rotate(-90 212.3 132.1)">15</text>
<text x="73.5" y="143.5">BUTTON1</text>
<text x="74" y="142">U22</text>
<text x="22.3" y="146.6">KEY_ESC</text>
<text x="73.6" y="153.1">BUTTON1</text>
<text x="74.1" y="151.6">U23</text>
<text x="195.7" y="155.1">COMPANY:</text>
<text x="21.8" y="156.1">KEY_EN</text>
<text x="195.7" y="164.3">TITLE:</text>
<text x="149.3" y="170.8">DRAWN:</text>
<text x="177.1" y="170.8">DATED:</text>
<text x="149.3" y="178.2">CHECKED:</text>
<text x="177.1" y="178.2">DATED:</text>
<text x="203.2" y="179.2">CODE:</text>
<text x="220.9" y="179.2">SIZE:</text>
<text x="247.8" y="179.2">DRAWING NO:</text>
<text x="280.2" y="179.2">REV:</text>
<text x="149.3" y="185.7">QUALITY CONTROL:</text>
<text x="177.1" y="185.7">DATED:</text>
<text x="149.3" y="193.1">RELEASED:</text>
<text x="177.1" y="193.1">DATED:</text>
<text x="195.8" y="195.8">SCALE:</text>
<text x="255.2" y="195.8">SHEET:</text>
<text x="263.3" y="195.8">OF</text>
</g>
</svg>
